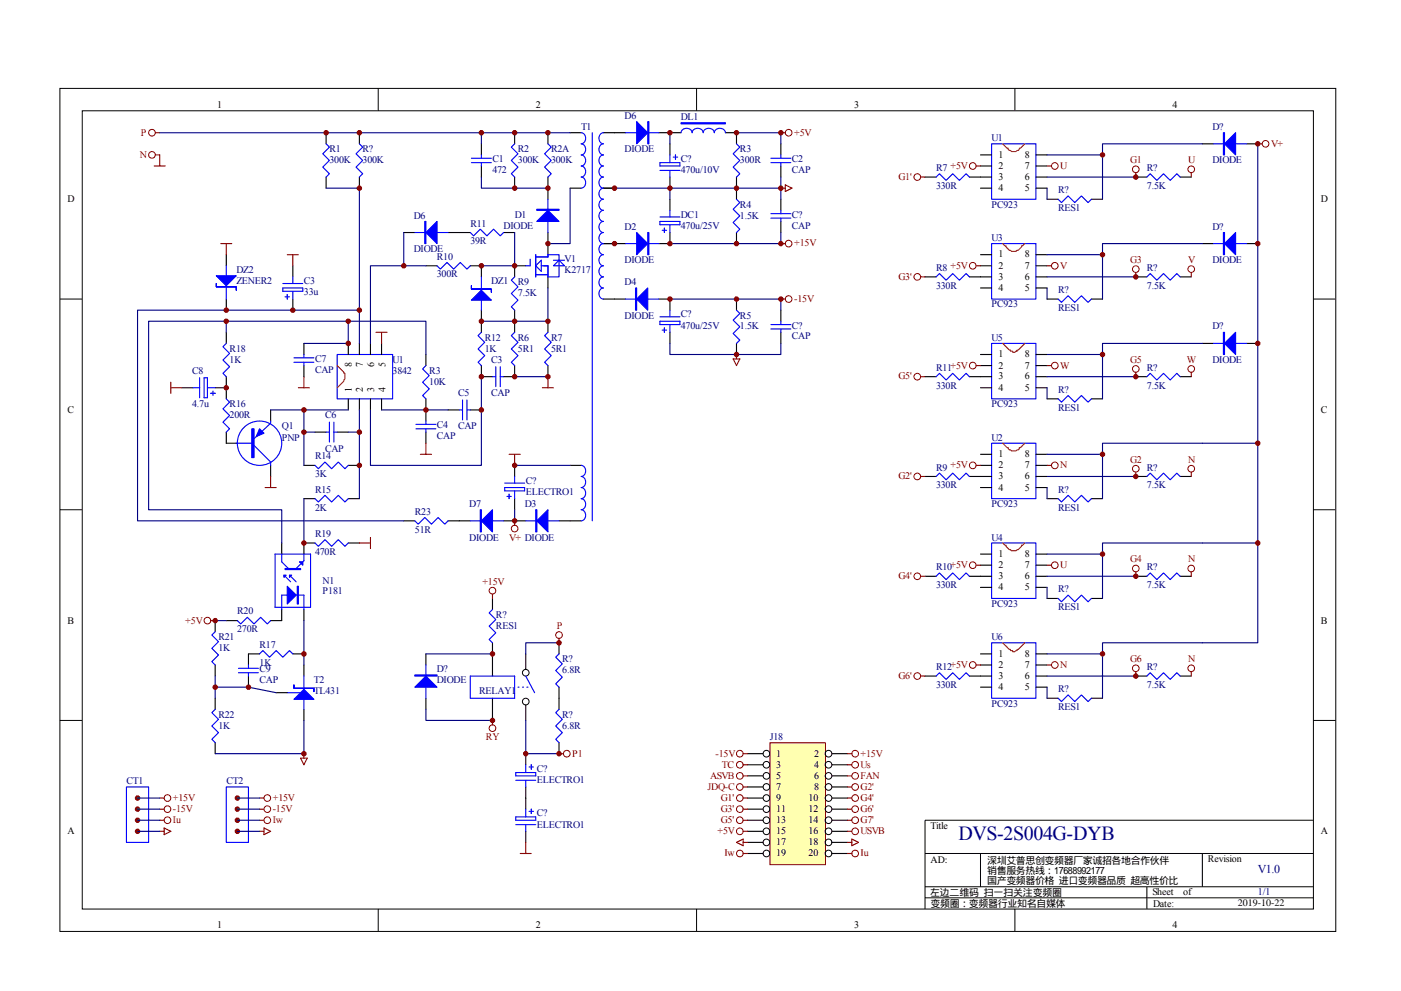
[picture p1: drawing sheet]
<svg xmlns="http://www.w3.org/2000/svg" width="297mm" height="210mm" viewBox="0 0 297 210" stroke-linecap="round" stroke-linejoin="round" font-family="sans-serif">
<g fill="none" stroke="#000" stroke-width=".21">
<path d="M12.7 18.7h270.5v178.6h-270.5zM80.2 18.7v4.7M147.7 18.7v4.7M215.2 18.7v4.7M17.4 23.5h261.1v169h-261.1zM12.7 63.3h4.7M278.4 63.3h4.7M12.7 108h4.7M278.4 108h4.7M12.7 152.6h4.7M278.4 152.6h4.7M278.4 173.7h-82.3v18.8"/>
<path d="M80.2 192.5v4.7M147.7 192.5v4.7M196.1 180.8h82.3M196.1 187.8h82.3M196.1 190.2h82.3M207.9 180.8v7M215.2 192.5v4.7M243.2 187.8v4.7M254.9 180.8v7"/>
</g>
<g fill="none" stroke="#000" stroke-width=".23">
<path d="M69.1 28.1v2.4M69.1 37.5v2.4M76.2 28.1v2.4M76.2 37.5v2.4M102.1 30.5v2.3M102.1 35.2v2.3M109.1 28.1v2.4M109.1 37.5v2.4M116.2 28.1v2.4M116.2 37.5v4.7M120.9 28.1h2.3M120.9 39.9h2.3"/>
<path d="M127.9 28.1h4.7M127.9 39.9h2.4M139.7 28.1h4.7M142 30.5v2.3M142 37.5v2.4M153.8 28.1h2.4v2.4M156.2 37.5v4.7M165.6 30.5v2.3M165.6 35.2v2.3M196.1 37.5h2.4M205.5 37.5h4.7M207.9 39.9h2.3"/>
<path d="M207.9 32.8h2.3M207.9 35.2h2.3M219.6 39.9h2.4M219.6 32.8h2.4M219.6 35.2h2.4M219.6 37.5h2.4M240.8 37.5h2.4M250.2 37.5h2.4M254.9 30.5h2.4M264.3 30.5h2.4M48 53.9v2.4M62.1 56.3v2.3"/>
<path d="M85.6 49.3h2.4M90.3 56.3h2.4M95 49.3h4.7M99.7 56.3h2.4v2.3M106.8 49.3h2.3M111.5 56.3h-2.4v2.3M116.2 49.3v4.6M116.2 58.6v2.4M127.9 51.6h4.7M142 49.3v2.3h-2.3M142 42.2v2.4M156.2 49.3v2.3"/>
<path d="M165.6 42.2v2.4M165.6 46.9v2.4M196.1 58.6h2.4M205.5 58.6h4.7M207.9 56.3h2.3M207.9 53.9h2.3M219.6 56.3h2.4M219.6 53.9h2.4M219.6 58.6h2.4M222 42.2h2.3M231.4 42.2h2.4M240.8 58.6h2.4"/>
<path d="M250.2 58.6h2.4M254.9 51.6h2.4M264.3 51.6h2.4M48 63.3v2.4M48 70.4v2.3M48 79.8v4.7M62.1 63.3v2.4M64.4 72.7v2.4M64.4 77.4v2.4M73.8 72.7v2.4M76.2 72.7v2.4M78.5 72.7v2.4"/>
<path d="M80.9 72.7v2.4M90.3 75.1v2.3M102.1 65.7v4.7M102.1 77.4v2.4h2.3M109.1 65.7v4.7M109.1 77.4v2.4h-2.3M116.2 68v2.4M116.2 77.4v2.4M127.9 63.3h4.7M139.7 63.3h2.3v2.4M142 70.4v2.3M156.2 63.3v2.4"/>
<path d="M156.2 72.7v2.4M165.6 65.7v2.3M165.6 70.4v2.3M196.1 79.8h2.4M205.5 79.8h4.7M207.9 61h2.3M207.9 75.1h2.3M207.9 77.4h2.3M219.6 79.8h2.4M219.6 61h2.4M219.6 75.1h2.4M219.6 77.4h2.4"/>
<path d="M222 63.3h2.3M231.4 63.3h2.4M240.8 79.8h2.4M250.2 79.8h2.4M254.9 72.7h2.4M264.3 72.7h2.4M38.6 82.1h2.3M45.6 82.1h2.4M48 91.5v2.4h2.3M57.4 86.8v2.4M57.4 98.6v2.3M64.4 98.6h2.4"/>
<path d="M66.8 91.5h2.3M71.5 91.5h2.3M73.8 98.6h2.4M73.8 84.5v2.3M76.2 84.5v2.3M78.5 84.5v2.3M80.9 84.5v2.3M90.3 84.5v4.7M90.3 91.5v2.4M95 86.8h2.4M99.7 86.8h2.4M109.1 98.6v2.3"/>
<path d="M120.9 98.6h2.3M207.9 98.6h2.3M207.9 82.1h2.3M207.9 96.2h2.3M219.6 98.6h2.4M219.6 82.1h2.4M219.6 96.2h2.4M222 84.5h2.3M231.4 84.5h2.4M59.7 115v2.4M64.4 105.6h2.4M66.8 115h-2.4v2.4"/>
<path d="M73.8 105.6h2.4M73.8 115h2.4M85.6 110.3h2.4M95 110.3h4.7M106.8 110.3h4.7M109.1 105.6v2.4M118.5 110.3h4.7M196.1 100.9h2.4M205.5 100.9h4.7M207.9 103.3h2.3M207.9 117.4h2.3M207.9 119.7h2.3"/>
<path d="M219.6 100.9h2.4M219.6 103.3h2.4M219.6 117.4h2.4M219.6 119.7h2.4M222 105.6h2.3M231.4 105.6h2.4M240.8 100.9h2.4M250.2 100.9h2.4M45.6 131.5v2.3M48 131.5h2.3M55 138.5h-2.3v2.4M59.7 129.1v2.4h-2.3"/>
<path d="M62.1 138.5h2.3M64.4 129.1v2.4M196.1 122.1h2.4M205.5 122.1h4.7M207.9 138.5h2.3M207.9 124.4h2.3M219.6 138.5h2.4M219.6 122.1h2.4M219.6 124.4h2.4M222 126.8h2.3M231.4 126.8h2.4M240.8 122.1h2.4"/>
<path d="M250.2 122.1h2.4M45.6 140.9v2.3M45.6 147.9v2.3M45.6 157.3v2.3M52.7 143.2v2.3M58.6 146.7h2.3M64.4 140.9v2.3M64.4 150.2v2.4M196.1 143.2h2.4M205.5 143.2h4.7M207.9 140.9h2.3M207.9 145.5h2.3"/>
<path d="M219.6 140.9h2.4M219.6 143.2h2.4M219.6 145.5h2.4M222 147.9h2.3M231.4 147.9h2.4M240.8 143.2h2.4M250.2 143.2h2.4"/>
</g>
<g fill="none" stroke="#00f" stroke-width=".23">
<path d="M69.1 30.5l.7 .7-1.4 1.4 1.4 1.4-1.4 1.4 1.4 1.4-.7 .7M76.2 30.5l.7 .7-1.4 1.4 1.4 1.4-1.4 1.4 1.4 1.4-.7 .7M99.9 33.5h4.3M99.9 34.5h4.3M102.1 32.8v.7M102.1 34.5v.7M109.1 30.5l-.7 .7 1.4 1.4-1.4 1.4 1.4 1.4-1.4 1.4 .7 .7M116.2 30.5l.7 .7-1.4 1.4 1.4 1.4-1.4 1.4 1.4 1.4-.7 .7M123.2 28.1a1.2 1.2 0 0 1 1 1.2 1.2 1.2 0 0 1-1 1.2 1.2 1.2 0 0 1 1 1.1 1.2 1.2 0 0 1-1 1.2 1.2 1.2 0 0 1 1 1.2 1.2 1.2 0 0 1-1 1.2 1.2 1.2 0 0 1 1 1.1 1.2 1.2 0 0 1-1 1.2 1.2 1.2 0 0 1 1 1.2 1.2 1.2 0 0 1-1 1.2M125.6 28.1v82.2M127.9 28.1a1.2 1.2 0 0 0-.9 1.2 1.2 1.2 0 0 0 .9 1.2 1.21 1.21 0 0 0-.9 1.1 1.21 1.21 0 0 0 .9 1.2 1.2 1.2 0 0 0-.9 1.2 1.2 1.2 0 0 0 .9 1.2 1.2 1.2 0 0 0-.9 1.1 1.2 1.2 0 0 0 .9 1.2 1.2 1.2 0 0 0-.9 1.2 1.2 1.2 0 0 0 .9 1.2 1.2 1.2 0 0 0-.9 1.1 1.2 1.2 0 0 0 .9 1.2 1.2 1.2 0 0 0-.9 1.2 1.2 1.2 0 0 0 .9 1.2 1.2 1.2 0 0 0-.9 1.1 1.2 1.2 0 0 0 .9 1.2 1.21 1.21 0 0 0-.9 1.2 1.21 1.21 0 0 0 .9 1.2 1.2 1.2 0 0 0-.9 1.1 1.2 1.2 0 0 0 .9 1.2 1.2 1.2 0 0 0-.9 1.2 1.2 1.2 0 0 0 .9 1.1 1.2 1.2 0 0 0-.9 1.2 1.2 1.2 0 0 0 .9 1.2 1.2 1.2 0 0 0-.9 1.2 1.2 1.2 0 0 0 .9 1.1 1.2 1.2 0 0 0-.9 1.2 1.2 1.2 0 0 0 .9 1.2 1.2 1.2 0 0 0-.9 1.2 1.2 1.2 0 0 0 .9 1.1M132.6 28.1h7.1"/>
<path d="M139.9 34.5h4.3v.7h-4.3zM139.9 36.1h4.3M142 32.8v1.7M142 36.1v1.4M142.7 33.3h1M143.2 32.8v.9M144.4 28.1a1.21 1.21 0 0 1 1.2-.9 1.21 1.21 0 0 1 1.1 .9 1.21 1.21 0 0 1 1.2-.9 1.21 1.21 0 0 1 1.2 .9 1.21 1.21 0 0 1 1.2-.9 1.21 1.21 0 0 1 1.2 .9 1.2 1.2 0 0 1 1.1-.9 1.2 1.2 0 0 1 1.2 .9M156.2 30.5l.7 .7-1.5 1.4 1.5 1.4-1.5 1.4 1.5 1.4-.7 .7M163.4 33.5h4.3M163.4 34.5h4.3M165.6 32.8v.7M165.6 34.5v.7"/>
<path d="M198.5 37.5l.7-.7 1.4 1.4 1.4-1.4 1.4 1.4 1.4-1.4 .7 .7M210.2 30.5h9.4v11.7h-9.4zM243.2 37.5l.7-.7 1.4 1.4 1.4-1.4 1.4 1.4 1.4-1.4 .7 .7M257.3 30.5h7M48 56.3v7M62.1 58.6v1.5M88 49.3h7M92.7 56.3l.7 .7 1.4-1.4 1.4 1.4 1.4-1.4 1.4 1.4 .7-.7M99.7 49.3l.7 .7 1.4-1.5 1.4 1.5 1.4-1.5 1.5 1.5 .7-.7M102.1 58.6v7.1M109.1 58.6l-.7 .7 1.4 1.5-1.4 1.4 1.4 1.4-1.4 1.4 .7 .7M112.4 54.9v1.4h-.9"/>
<path d="M113.6 54.4h2.6v-.5h2.3v4.7h-2.3v-2.3h-1.4M113.6 53.9v4.7M113.6 58.2h2.6M113.6 56.3l1.2-1.2v2.4zM116.2 42.2v7.1M117.3 55.1h2.4M118.5 55.1l1.2 1.2h-2.4zM132.6 51.6h7.1M139.9 46.9h4.3v.7h-4.3zM139.9 46h4.3M140.4 48.8h.9M140.9 48.3v1"/>
<path d="M142 44.6v1.4M142 47.6v1.7M156.2 42.2l.7 .7-1.5 1.4 1.5 1.4-1.5 1.4 1.5 1.4-.7 .8M163.4 45.3h4.3M163.4 46.2h4.3M165.6 44.6v.7M165.6 46.2v.7M198.5 58.6l.7-.7 1.4 1.4 1.4-1.4 1.4 1.4 1.4-1.4 .7 .7M210.2 51.6h9.4v11.7h-9.4zM224.3 42.2l.8 .7 1.4-1.4 1.4 1.4 1.4-1.4 1.4 1.4 .7-.7M243.2 58.6l.7-.7 1.4 1.4 1.4-1.4 1.4 1.4 1.4-1.4 .7 .7M257.3 51.6h7"/>
<path d="M48 72.7l-.7 .7 1.4 1.5-1.4 1.4 1.4 1.4-1.4 1.4 .7 .7M60 61h4.2v.7h-4.2zM60 60.1h4.2M60.4 62.9h1M60.9 62.4v.9M62.1 61.7v1.6M62.3 75.8h4.3M62.3 76.7h4.3M64.4 75.1v.7M64.4 76.7v.7M71.5 75.1h11.7v9.4h-11.7zM90.3 77.4l-.7 .7 1.4 1.4-1.4 1.5 1.4 1.4-1.4 1.4 .7 .7"/>
<path d="M102.1 70.4l-.7 .7 1.4 1.4-1.4 1.4 1.4 1.4-1.4 1.4 .7 .7M104.4 79.8h.7M105.1 77.7v4.2M106.1 79.8h.7M106.1 77.7v4.2M109.1 70.4l-.7 .7 1.4 1.4-1.4 1.4 1.4 1.4-1.4 1.4 .7 .7M116.2 70.4l-.7 .7 1.4 1.4-1.4 1.4 1.4 1.4-1.4 1.4 .7 .7M132.6 63.3h7.1M139.9 68h4.3v.7h-4.3zM139.9 67.1h4.3M140.4 69.9h.9M140.9 69.5v.9"/>
<path d="M142 65.7v1.4M142 68.7v1.7M156.2 65.7l.7 .7-1.5 1.4 1.5 1.4-1.5 1.4 1.5 1.4-.7 .7M163.4 68.7h4.3M163.4 69.7h4.3M165.6 68v.7M165.6 69.7v.7M198.5 79.8l.7-.7 1.4 1.4 1.4-1.4 1.4 1.4 1.4-1.4 .7 .7M210.2 72.7h9.4v11.8h-9.4zM224.3 63.3l.8 .7 1.4-1.4 1.4 1.4 1.4-1.4 1.4 1.4 .7-.7M243.2 79.8l.7-.7 1.4 1.4 1.4-1.4 1.4 1.4 1.4-1.4 .7 .7M257.3 72.7h7"/>
<path d="M40.9 82.1h1.4M42.3 80v4.2M43.3 80h.7v4.2h-.7zM44 82.1h1.6M44.7 83.3h.9M45.2 82.8v1M48 84.5l.7 .7-1.4 1.4 1.4 1.4-1.4 1.4 1.4 1.4-.7 .7M50.1 93.9h3.3M53.9 94.3l3.5 3.6v.7M57.4 89.2v.4l-3.5 3.3M66.8 98.6l.7 .7 1.4-1.4 1.4 1.4 1.4-1.4 1.4 1.4 .7-.7M69.1 91.5h.7"/>
<path d="M69.8 89.4v4.2M70.8 91.5h.7M70.8 89.4v4.2M88.2 89.9h4.2M88.2 90.8h4.2M90.3 89.2v.7M90.3 90.8v.7M97.4 86.8h.7M98.1 84.7v4.2M99 86.8h.7M99 84.7v4.2M123.2 98.6a1.2 1.2 0 0 1 1 1.1 1.2 1.2 0 0 1-1 1.2 1.2 1.2 0 0 1 1 1.2 1.2 1.2 0 0 1-1 1.2 1.2 1.2 0 0 1 1 1.1 1.2 1.2 0 0 1-1 1.2 1.2 1.2 0 0 1 1 1.2 1.2 1.2 0 0 1-1 1.2 1.2 1.2 0 0 1 1 1.1 1.2 1.2 0 0 1-1 1.2"/>
<path d="M210.2 93.9h9.4v11.7h-9.4zM224.3 84.5l.8 .7 1.4-1.4 1.4 1.4 1.4-1.4 1.4 1.4 .7-.7M58.3 117.4h7.5v11.2h-7.5zM59.7 117.4v1.6l1.4 1.4M64.4 117.4v1.4l-1.6 1.6M66.8 105.6l.7 .7 1.4-1.4 1.4 1.4 1.4-1.4 1.4 1.4 .7-.7M66.8 115l.7 .7 1.4-1.4 1.4 1.4 1.4-1.4 1.4 1.4 .7-.7M88 110.3l.7 .7 1.4-1.4 1.4 1.4 1.4-1.4 1.4 1.4 .7-.7M99.7 110.3h7.1M107 103.3h4.2v.7h-4.2zM107 102.3h4.2M107.5 105.1h.9"/>
<path d="M107.9 104.7v.9M109.1 100.9v1.4M109.1 104v1.6M111.5 110.3h7M198.5 100.9l.7-.7 1.4 1.4 1.4-1.4 1.4 1.4 1.4-1.4 .7 .7M210.2 115h9.4v11.8h-9.4zM224.3 105.6l.8 .7 1.4-1.4 1.4 1.4 1.4-1.4 1.4 1.4 .7-.7M243.2 100.9l.7-.7 1.4 1.4 1.4-1.4 1.4 1.4 1.4-1.4 .7 .7M45.6 133.8l-.7 .7 1.4 1.4-1.4 1.4 1.4 1.4-1.4 1.4 .7 .8M50.3 131.5l.7 .7 1.4-1.5 1.5 1.5 1.4-1.5 1.4 1.5 .7-.7M55 138.5l.7-.7 1.4 1.4 1.5-1.4 1.4 1.4 1.4-1.4 .7 .7M59.7 129.1v-3h4.7v3"/>
<path d="M60.2 121.8l1.4 1.4M61.4 121.8l1.4 1.4M198.5 122.1l.7-.7 1.4 1.4 1.4-1.4 1.4 1.4 1.4-1.4 .7 .7M210.2 136.2h9.4v11.7h-9.4zM224.3 126.8l.8 .7 1.4-1.4 1.4 1.4 1.4-1.4 1.4 1.4 .7-.7M243.2 122.1l.7-.7 1.4 1.4 1.4-1.4 1.4 1.4 1.4-1.4 .7 .7M45.6 150.2l-.7 .7 1.4 1.5-1.4 1.4 1.4 1.4-1.4 1.4 .7 .7M50.6 141.6h4.2M50.6 142.5h4.2M52.7 140.9v.7M52.7 142.5v.7M60.9 146.7h3.3"/>
<path d="M64.4 143.2v7M198.5 143.2l.7-.7 1.4 1.4 1.4-1.4 1.4 1.4 1.4-1.4 .7 .7M224.3 147.9l.8 .7 1.4-1.4 1.4 1.4 1.4-1.4 1.4 1.4 .7-.7M243.2 143.2l.7-.7 1.4 1.4 1.4-1.4 1.4 1.4 1.4-1.4 .7 .7"/>
<circle cx="55" cy="93.9" r="4.7"/>
</g>
<g fill="#00f" stroke="#00f" stroke-width=".23">
<path d="M113.8 46.9l2.4-2.3 2.3 2.3z"/>
<path d="M113.8 110.3l2.4-2.3v4.7z"/>
<path d="M102.1 110.3l2.3-2.3v4.7z"/>
<path d="M99.9 63.6l2.2-2.1 2.1 2.1z"/>
<path d="M55 90.8l1 1-1.7 .7z"/>
<path d="M60.9 124.2l1.9 1.9-1.9 1.8z"/>
<path d="M60.2 121.8h.5l-.5 .5z"/>
<path d="M61.4 121.8h.4l-.4 .5z"/>
<path d="M63.5 119h.7v.7z"/>
<path d="M45.9 58.4h4.2l-2.1 2.1z"/>
<path d="M64.4 146l2.2 2.1h-4.3z"/>
<path d="M135 25.8l2.3 2.3-2.3 2.4z"/>
<path d="M135 49.3l2.3 2.3-2.3 2.3z"/>
<path d="M135 63.3l2.3-2.3v4.7z"/>
<path d="M90.3 49.3l2.4-2.4v4.7z"/>
<path d="M259.6 30.5l2.4-2.4v4.7z"/>
<path d="M259.6 51.6l2.4-2.3v4.6z"/>
<path d="M259.6 72.7l2.4-2.3v4.7z"/>
<path d="M113.8 44.3h4.7v.3h-4.7z" fill-rule="evenodd"/>
<path d="M113.6 108h.2v4.7h-.2z" fill-rule="evenodd"/>
<path d="M101.8 108h.3v4.7h-.3z" fill-rule="evenodd"/>
<path d="M99.9 60.5v.7h4.3v.7v-.7h-4.3z" fill-rule="evenodd"/>
<path d="M53.4 90.8h.5v6.1h-.5z" fill-rule="evenodd"/>
<path d="M63 124.2h.3v3.7h-.3z" fill-rule="evenodd"/>
<path d="M60.4 120.4h3.3v.3h-3.3z" fill-rule="evenodd"/>
<path d="M45.9 60.1v.7h4.2v.7v-.7h-4.2z" fill-rule="evenodd"/>
<path d="M62.3 145.1v.7h4.3v.7v-.7h-4.3z" fill-rule="evenodd"/>
<path d="M137.3 25.8h.3v4.7h-.3z" fill-rule="evenodd"/>
<path d="M137.3 49.3h.3v4.6h-.3z" fill-rule="evenodd"/>
<path d="M134.7 61h.3v4.7h-.3z" fill-rule="evenodd"/>
<path d="M144.4 26h9.4v.2h-9.4z" fill-rule="evenodd"/>
<path d="M90.1 46.9h.2v4.7h-.2z" fill-rule="evenodd"/>
<path d="M259.4 28.1h.2v4.7h-.2z" fill-rule="evenodd"/>
<path d="M259.4 49.3h.2v4.6h-.2z" fill-rule="evenodd"/>
<path d="M259.4 70.4h.2v4.7h-.2z" fill-rule="evenodd"/>
</g>
<path d="M212.6 30.5l.9 .9h.3v.2a1.72 1.72 0 0 0 2.3 0v-.2h.2l1-.9M212.6 51.6l.5 .5h.2a1.74 1.74 0 0 0 1.6 1.1 1.74 1.74 0 0 0 1.7-1.1h.2l.5-.5M71.5 77.4l1.4 1.4v.3h.2a2.17 2.17 0 0 1-.7 2.1l-.9 .9M212.6 72.7l1.4 1.4h.2v.3h.5v.2h.5l.4-.2v-.3h.3l1.4-1.4M212.6 93.9l.9 .9h.3v.3a1.72 1.72 0 0 0 2.3 0v-.3h.2l1-.9M212.6 115l.5 .5h.2a1.74 1.74 0 0 0 1.6 1.2 1.74 1.74 0 0 0 1.7-1.2h.2l.5-.5M212.6 136.2l1.4 1.4h.2v.2h.5v.2h.5l.4-.2v-.2h.3l1.4-1.4" fill="none" stroke="#f00" stroke-width=".23"/>
<g fill="none" stroke="#800000" stroke-width=".21">
<circle cx="32.2" cy="32.8" r=".71"/>
<circle cx="32.2" cy="28.1" r=".71"/>
<circle cx="167.2" cy="28.1" r=".71"/>
<circle cx="194.5" cy="37.5" r=".71"/>
<circle cx="206.2" cy="35.2" r=".71"/>
<circle cx="223.6" cy="35.2" r=".71"/>
<circle cx="240.8" cy="35.9" r=".71"/>
<circle cx="252.6" cy="35.9" r=".71"/>
<circle cx="268.3" cy="30.5" r=".71"/>
<circle cx="167.2" cy="51.6" r=".71"/>
<circle cx="194.5" cy="58.6" r=".71"/>
<circle cx="206.2" cy="56.3" r=".71"/>
<circle cx="223.6" cy="56.3" r=".7"/>
<circle cx="240.8" cy="57" r=".7"/>
<circle cx="252.6" cy="57" r=".7"/>
<circle cx="167.2" cy="63.3" r=".71"/>
<circle cx="194.5" cy="79.8" r=".71"/>
<circle cx="206.2" cy="77.4" r=".71"/>
<circle cx="223.6" cy="77.4" r=".7"/>
<circle cx="240.8" cy="78.1" r=".7"/>
<circle cx="252.6" cy="78.1" r=".7"/>
<circle cx="206.2" cy="98.6" r=".71"/>
<circle cx="223.6" cy="98.6" r=".71"/>
<circle cx="240.8" cy="99.3" r=".71"/>
<circle cx="252.6" cy="99.3" r=".71"/>
<circle cx="109.1" cy="112" r=".71"/>
<circle cx="194.5" cy="100.9" r=".71"/>
<circle cx="206.2" cy="119.7" r=".71"/>
<circle cx="223.6" cy="119.7" r=".7"/>
<circle cx="44" cy="131.5" r=".71"/>
<circle cx="194.5" cy="122.1" r=".71"/>
<circle cx="240.8" cy="120.4" r=".7"/>
<circle cx="252.6" cy="120.4" r=".7"/>
<circle cx="194.5" cy="143.2" r=".71"/>
<circle cx="206.2" cy="140.8" r=".71"/>
<circle cx="223.6" cy="140.8" r=".71"/>
<circle cx="240.8" cy="141.6" r=".7"/>
<circle cx="252.6" cy="141.6" r=".7"/>
</g>
<g fill="none" stroke="#800000" stroke-width=".23">
<path d="M32.7 35.2h2.3M32.9 28.1h1M32.9 32.8h1v2.4M165.6 28.1h.9M165.6 39.9h.9M166.5 39.2l1.4 .7-1.4 .7zM195.2 37.5h.9M206.9 35.2h1M222 35.2h.9M240.8 36.6v.9M252.6 36.6v.9M266.7 30.5h.9"/>
<path d="M46.8 51.6h2.3M48 51.6v2.3M60.9 53.9h2.4M62.1 53.9v2.4M165.6 51.6h.9M195.2 58.6h.9M206.9 56.3h1M222 56.3h.9M240.8 57.7v.9M252.6 57.7v.9M64.4 79.8v2.3M79.7 70.4h2.4"/>
<path d="M80.9 70.4v2.3M116.2 79.8v2.3M155.4 76h1.5l-.7 1.4zM156.2 75.1v.9M165.6 63.3h.9M195.2 79.8h.9M206.9 77.4h1M222 77.4h.9M240.8 78.8v1M252.6 78.8v1M36.2 82.1h2.4M36.2 81v2.3"/>
<path d="M63.3 82.1h2.3M89.1 96.2h2.4M90.3 93.9v2.3M107.9 96.2h2.4M109.1 96.2v2.4M115 82.1h2.3M206.9 98.6h1M222 98.6h.9M240.8 100v.9M252.6 100v.9M56.2 103.3h2.4M57.4 100.9v2.4"/>
<path d="M76.2 115h2.3M78.5 113.8v2.4M109.1 110.3v1M195.2 100.9h.9M206.9 119.7h1M222 119.7h.9M44.7 131.5h.9M195.2 122.1h.9M240.8 121.1v1M252.6 121.1v1M64.4 159.6v1M195.2 143.2h.9"/>
<path d="M206.9 140.9h1M222 140.9h.9M240.8 142.3v.9M252.6 142.3v.9M63.7 160.6h1.4l-.7 1.4z"/>
</g>
<g fill="none" stroke="#000080" stroke-width=".23">
<path d="M33.9 28.1h87M69.1 39.9h7.1v25.8M102.1 37.5v2.4h14.1M102.1 28.1v2.4M120.9 39.9v11.7h-4.7M130.3 39.9h35.3M142 28.1v2.4M142 39.9v2.3M156.2 28.1h9.4v2.4M165.6 37.5v4.7M222 32.8h11.8v9.4M222 37.5h18.8"/>
<path d="M222 39.9v2.3M254.9 30.5h-21.1v2.3M266.7 30.5v105.7h-32.9v2.3M85.6 49.3v7h4.7M85.6 56.3h-7.1v16.4M109.1 49.3v7h-7M165.6 49.3v2.3h-23.6M222 53.9h11.8v9.4M222 58.6h18.8M254.9 51.6h-21.1v2.3M48 68h-16.5v40h28.2v7M64.4 72.7h9.4v-4.7h16.5v7.1"/>
<path d="M73.8 68h-25.8v2.4M76.2 72.7v-7h-47v44.6h56.4M102.1 79.8v18.8h-23.6v-11.8M109.1 79.8h7.1M116.2 61v7h-14.1M142 63.3h23.6v2.4M142 72.7v2.4h23.6v-2.4M222 75.1h11.8v9.4M222 79.8h18.8M222 61v2.3M254.9 72.7h-21.1v2.4M57.4 86.8h7"/>
<path d="M64.4 91.5h2.4M73.8 86.8h-9.4v11.8M73.8 91.5h2.4M76.2 86.8v18.8M80.9 86.8h14.1M109.1 98.6h11.8M222 96.2h11.8v9.4M222 82.1v2.4M266.7 93.9h-32.9v2.3M64.4 105.6v9.4M109.1 108v2.3M222 117.4h11.8v9.4"/>
<path d="M222 103.3v2.3M222 100.9h18.8M266.7 115h-32.9v2.4M45.6 131.5h2.4M64.4 131.5v9.4M222 138.5h11.8v9.4M222 124.4v2.4M222 122.1h18.8M45.6 143.2v4.7M45.6 145.5h7.1l5.9 1.2M64.4 152.6v7h-18.8M222 145.5v2.4"/>
<path d="M222 143.2h18.8"/>
</g>
<g fill="#800000" stroke="#800000" stroke-width=".21">
<circle cx="90.3" cy="86.8" r=".47"/>
<circle cx="102.1" cy="79.8" r=".47"/>
<circle cx="102.1" cy="86.8" r=".47"/>
<circle cx="109.1" cy="79.8" r=".47"/>
<circle cx="116.2" cy="79.8" r=".47"/>
<circle cx="116.2" cy="68" r=".47"/>
<circle cx="109.1" cy="68" r=".47"/>
<circle cx="102.1" cy="68" r=".47"/>
<circle cx="116.2" cy="28.1" r=".47"/>
<circle cx="109.1" cy="28.1" r=".47"/>
<circle cx="116.2" cy="51.6" r=".47"/>
<circle cx="116.2" cy="39.9" r=".47"/>
<circle cx="109.1" cy="39.9" r=".47"/>
<circle cx="102.1" cy="28.1" r=".47"/>
<circle cx="64.4" cy="91.5" r=".47"/>
<circle cx="76.2" cy="91.5" r=".47"/>
<circle cx="48" cy="82.1" r=".47"/>
<circle cx="73.8" cy="72.7" r=".47"/>
<circle cx="73.8" cy="68" r=".47"/>
<circle cx="64.4" cy="86.8" r=".47"/>
<circle cx="64.4" cy="115" r=".47"/>
<circle cx="76.2" cy="98.6" r=".47"/>
<circle cx="48" cy="68" r=".47"/>
<circle cx="76.2" cy="28.1" r=".47"/>
<circle cx="69.1" cy="28.1" r=".47"/>
<circle cx="76.2" cy="39.9" r=".47"/>
<circle cx="76.2" cy="65.7" r=".47"/>
<circle cx="62.1" cy="65.7" r=".47"/>
<circle cx="48" cy="65.7" r=".47"/>
<circle cx="109.1" cy="98.6" r=".47"/>
<circle cx="45.6" cy="131.5" r=".47"/>
<circle cx="64.4" cy="138.5" r=".47"/>
<circle cx="64.4" cy="159.6" r=".47"/>
<circle cx="45.6" cy="145.5" r=".47"/>
<circle cx="52.7" cy="145.5" r=".47"/>
<circle cx="130.3" cy="51.6" r=".47"/>
<circle cx="165.6" cy="63.3" r=".47"/>
<circle cx="142" cy="63.3" r=".47"/>
<circle cx="156.1" cy="63.3" r=".47"/>
<circle cx="156.1" cy="75.1" r=".47"/>
<circle cx="165.6" cy="51.6" r=".47"/>
<circle cx="142" cy="51.6" r=".47"/>
<circle cx="156.1" cy="51.6" r=".47"/>
<circle cx="165.6" cy="28.1" r=".47"/>
<circle cx="156.1" cy="28.1" r=".47"/>
<circle cx="142" cy="28.1" r=".47"/>
<circle cx="130.3" cy="39.9" r=".47"/>
<circle cx="142" cy="39.9" r=".47"/>
<circle cx="156.1" cy="39.9" r=".47"/>
<circle cx="165.6" cy="39.9" r=".47"/>
<circle cx="109.1" cy="110.3" r=".47"/>
<circle cx="102.1" cy="56.3" r=".47"/>
<circle cx="109.1" cy="56.3" r=".47"/>
<circle cx="85.6" cy="56.3" r=".47"/>
<circle cx="240.8" cy="37.5" r=".47"/>
<circle cx="233.8" cy="32.8" r=".47"/>
<circle cx="233.8" cy="53.9" r=".47"/>
<circle cx="233.8" cy="75.1" r=".47"/>
<circle cx="233.8" cy="96.2" r=".47"/>
<circle cx="233.8" cy="117.4" r=".47"/>
<circle cx="233.8" cy="138.5" r=".47"/>
<circle cx="266.7" cy="51.6" r=".47"/>
<circle cx="266.7" cy="72.7" r=".47"/>
<circle cx="266.7" cy="115" r=".47"/>
<circle cx="266.7" cy="93.9" r=".47"/>
<circle cx="266.7" cy="30.5" r=".47"/>
<circle cx="240.8" cy="79.8" r=".47"/>
<circle cx="240.8" cy="58.6" r=".47"/>
<circle cx="240.8" cy="100.9" r=".47"/>
<circle cx="240.8" cy="122.1" r=".47"/>
<circle cx="240.8" cy="143.2" r=".47"/>
</g>
<path d="M163.3 157.4h11.7v25.7h-11.7z" fill="#ffffb0"/>
<g fill="none" stroke="#800000" stroke-width=".21">
<path d="M163.2 157.3h11.8v25.8h-11.8z"/>
<circle cx="104.4" cy="125.1" r=".71"/>
<circle cx="118.5" cy="134.5" r=".7"/>
<circle cx="104.4" cy="154.2" r=".71"/>
<circle cx="120.2" cy="159.6" r=".71"/>
<circle cx="156.9" cy="159.6" r=".71"/>
<circle cx="181.3" cy="159.6" r=".71"/>
<circle cx="35.5" cy="173.7" r=".71"/>
<circle cx="35.5" cy="171.4" r=".71"/>
<circle cx="35.5" cy="169" r=".71"/>
<circle cx="56.7" cy="173.7" r=".71"/>
<circle cx="56.7" cy="171.4" r=".71"/>
<circle cx="56.7" cy="169" r=".71"/>
<circle cx="156.9" cy="173.7" r=".71"/>
<circle cx="156.9" cy="176.1" r=".71"/>
<circle cx="156.9" cy="162" r=".7"/>
<circle cx="156.9" cy="164.3" r=".7"/>
<circle cx="156.9" cy="171.4" r=".7"/>
<circle cx="156.9" cy="169" r=".7"/>
<circle cx="156.9" cy="166.7" r=".7"/>
<circle cx="181.3" cy="173.7" r=".71"/>
<circle cx="181.3" cy="176.1" r=".71"/>
<circle cx="181.3" cy="162" r=".71"/>
<circle cx="181.3" cy="164.3" r=".71"/>
<circle cx="181.3" cy="171.4" r=".71"/>
<circle cx="181.3" cy="169" r=".71"/>
<circle cx="181.3" cy="166.7" r=".71"/>
<circle cx="156.9" cy="180.8" r=".7"/>
<circle cx="181.3" cy="180.8" r=".71"/>
</g>
<g fill="none" stroke="#000" stroke-width=".21">
<circle cx="111.5" cy="148.6" r=".71"/>
<circle cx="111.5" cy="142.5" r=".7"/>
<circle cx="162.5" cy="159.6" r=".71"/>
<circle cx="175.7" cy="159.6" r=".71"/>
<circle cx="162.5" cy="173.7" r=".71"/>
<circle cx="162.5" cy="176.1" r=".71"/>
<circle cx="162.5" cy="162" r=".71"/>
<circle cx="162.5" cy="164.3" r=".71"/>
<circle cx="162.5" cy="171.4" r=".71"/>
<circle cx="162.5" cy="169" r=".71"/>
<circle cx="162.5" cy="178.4" r=".71"/>
<circle cx="162.5" cy="166.7" r=".71"/>
<circle cx="175.7" cy="173.7" r=".71"/>
<circle cx="175.7" cy="176.1" r=".71"/>
<circle cx="175.7" cy="162" r=".7"/>
<circle cx="175.7" cy="164.3" r=".7"/>
<circle cx="175.7" cy="171.4" r=".7"/>
<circle cx="175.7" cy="178.4" r=".7"/>
<circle cx="175.7" cy="169" r=".7"/>
<circle cx="175.7" cy="166.7" r=".7"/>
<circle cx="162.5" cy="180.8" r=".71"/>
<circle cx="175.7" cy="180.8" r=".7"/>
</g>
<g fill="none" stroke="#000" stroke-width=".23">
<path d="M90.3 138.5v2.4M104.4 126.8v2.3M104.4 136.2v7M111.5 138.5v3.3M118.5 136.2v2.3M90.3 147.9v2.3M104.4 147.9v4.7M111.5 149.3v3.3M111.5 159.6v2.4M118.5 145.5v4.7M118.5 157.3v2.3M158.5 159.6h3.3"/>
<path d="M176.4 159.6h3.3M111.5 166.7v4.7M111.5 176.1v2.3M158.5 162h3.3M158.5 164.3h3.3M158.5 166.7h3.3M158.5 169h3.3M158.5 171.4h3.3M158.5 173.7h3.3M158.5 176.1h3.3M158.5 178.4h3.3M176.4 162h3.3"/>
<path d="M176.4 164.3h3.3M176.4 166.7h3.3M176.4 169h3.3M176.4 171.4h3.3M176.4 173.7h3.3M176.4 176.1h3.3M176.4 178.4h3.3M158.5 180.8h3.3M176.4 180.8h3.3"/>
</g>
<g fill="none" stroke="#800000" stroke-width=".23">
<path d="M104.4 125.8v1M118.5 135.2v1M104.4 152.6v.9M118.5 159.6h1M157.6 159.6h.9M179.7 159.6h.9M33.9 169h.9M33.9 171.4h.9M33.9 173.7h.9M33.9 176.1h.9M34.8 175.4l1.4 .7-1.4 .7zM55 169h1"/>
<path d="M55 171.4h1M55 173.7h1M55 176.1h1M56 175.4l1.4 .7-1.4 .7zM111.5 178.4v2.4M156.2 178.4l1.4-.7v1.4zM157.6 162h.9M157.6 164.3h.9M157.6 166.7h.9M157.6 169h.9M157.6 171.4h.9M157.6 173.7h.9"/>
<path d="M157.6 176.1h.9M157.6 178.4h.9M179.7 162h.9M179.7 164.3h.9M179.7 166.7h.9M179.7 169h.9M179.7 171.4h.9M179.7 173.7h.9M179.7 176.1h.9M179.7 178.4h.9M180.6 177.7l1.4 .7-1.4 .7zM110.3 180.8h2.3"/>
<path d="M157.6 180.8h.9M179.7 180.8h.9"/>
</g>
<g fill="none" stroke="#00f" stroke-width=".23">
<path d="M104.4 129.1l-.7 .7 1.4 1.4-1.4 1.4 1.4 1.4-1.4 1.4 .7 .8M118.5 138.5l-.7 .7 1.4 1.4-1.4 1.4 1.4 1.4-1.4 1.4 .7 .7M90.3 140.9v7M99.7 143.2h9.4v4.7h-9.4zM109.8 145.5h.3M110.8 145.5h.2M111.5 143.2l1.8 3.5M111.7 145.5h.2M118.5 150.2l-.7 .7 1.4 1.5-1.4 1.4 1.4 1.4-1.4 1.4 .7 .7M26.8 166.7h4.7v11.7h-4.7zM48 166.7h4.7v11.7h-4.7zM109.4 163.6h4.2v.7h-4.2z"/>
<path d="M109.4 173h4.2v.7h-4.2zM109.4 165.3h4.2M109.4 174.7h4.2M111.5 162v1.6M111.5 165.3v1.4M111.5 171.4v1.6M111.5 174.7v1.4M112.2 162.5h.9M112.2 171.9h.9M112.6 162v.9M112.6 171.4v.9"/>
</g>
<path d="M90.3 138.5h14.1M118.5 136.2h-7v2.3M90.3 150.2v2.4h14.1M111.5 152.6v7h7M29.2 169h4.7M29.2 171.4h4.7M29.2 173.7h4.7M29.2 176.1h4.7M50.3 169h4.7M50.3 171.4h4.7M50.3 173.7h4.7M50.3 176.1h4.7" fill="none" stroke="#000080" stroke-width=".23"/>
<g fill="#00f" stroke="#00f" stroke-width=".23">
<path d="M88 145.5l2.3-2.3 2.4 2.3z"/>
<path d="M88 143h4.7v.2h-4.7z" fill-rule="evenodd"/>
</g>
<g fill="#800000" stroke="#800000" stroke-width=".21">
<circle cx="104.4" cy="138.5" r=".47"/>
<circle cx="104.4" cy="152.6" r=".47"/>
<circle cx="118.5" cy="159.6" r=".47"/>
<circle cx="118.5" cy="136.2" r=".47"/>
<circle cx="111.5" cy="159.6" r=".47"/>
<circle cx="29.2" cy="169" r=".47"/>
<circle cx="29.2" cy="171.4" r=".47"/>
<circle cx="29.2" cy="173.7" r=".47"/>
<circle cx="29.2" cy="176.1" r=".47"/>
<circle cx="50.3" cy="169" r=".47"/>
<circle cx="50.3" cy="171.4" r=".47"/>
<circle cx="50.3" cy="173.7" r=".47"/>
<circle cx="50.3" cy="176.1" r=".47"/>
</g>
<text font-size="4.2" fill="#000080" x="203.2" y="178">DVS-2S004G-DYB</text>
<text font-size="2.5" fill="#000080" x="266.7" y="184.8">V1.0</text>
<g font-size="2.1">
<text x="46.1" y="22.9">1</text>
<text x="113.6" y="22.9">2</text>
<text x="181.1" y="22.9">3</text>
<text x="248.6" y="22.9">4</text>
<text x="211.7" y="33.5">1</text>
<text x="211.7" y="35.7">2</text>
<text x="217.3" y="35.7">7</text>
<text x="217.3" y="33.5">8</text>
<text x="211.7" y="38.1">3</text>
<text x="211.7" y="40.5">4</text>
<text x="217.3" y="40.5">5</text>
<text x="217.3" y="38.1">6</text>
<text x="14.3" y="42.8">D</text>
<text x="280.1" y="42.8">D</text>
<text x="211.7" y="54.5">1</text>
<text x="211.7" y="56.9">2</text>
<text x="211.7" y="59.3">3</text>
<text x="217.3" y="59.3">6</text>
<text x="217.3" y="56.9">7</text>
<text x="217.3" y="54.5">8</text>
<text x="211.7" y="61.6">4</text>
<text x="217.3" y="61.6">5</text>
<text x="74.6" y="77.7" transform="rotate(-90 74.6 77.7)">8</text>
<text x="77" y="77.7" transform="rotate(-90 77 77.7)">7</text>
<text x="79.3" y="77.7" transform="rotate(-90 79.3 77.7)">6</text>
<text x="81.7" y="77.7" transform="rotate(-90 81.7 77.7)">5</text>
<text x="211.7" y="75.7">1</text>
<text x="217.3" y="75.7">8</text>
<text x="74.6" y="83.1" transform="rotate(-90 74.6 83.1)">1</text>
<text x="77" y="83.1" transform="rotate(-90 77 83.1)">2</text>
<text x="79.3" y="83.1" transform="rotate(-90 79.3 83.1)">3</text>
<text x="81.7" y="83.1" transform="rotate(-90 81.7 83.1)">4</text>
<text x="211.7" y="78.1">2</text>
<text x="211.7" y="80.4">3</text>
<text x="211.7" y="82.7">4</text>
<text x="217.3" y="82.7">5</text>
<text x="217.3" y="80.4">6</text>
<text x="217.3" y="78.1">7</text>
<text x="14.3" y="87.5">C</text>
<text x="280.1" y="87.5">C</text>
<text x="211.7" y="96.9">1</text>
<text x="211.7" y="99.2">2</text>
<text x="211.7" y="101.5">3</text>
<text x="217.3" y="101.5">6</text>
<text x="217.3" y="99.2">7</text>
<text x="217.3" y="96.9">8</text>
<text x="211.7" y="103.9">4</text>
<text x="217.3" y="103.9">5</text>
<text x="211.7" y="118">1</text>
<text x="217.3" y="118">8</text>
<text x="211.7" y="120.3">2</text>
<text x="211.7" y="122.7">3</text>
<text x="211.7" y="125">4</text>
<text x="217.3" y="125">5</text>
<text x="217.3" y="122.7">6</text>
<text x="217.3" y="120.3">7</text>
<text x="14.3" y="132.1">B</text>
<text x="280.1" y="132.1">B</text>
<text x="211.7" y="139.1">1</text>
<text x="211.7" y="141.5">2</text>
<text x="211.7" y="143.8">3</text>
<text x="217.3" y="143.8">6</text>
<text x="217.3" y="141.5">7</text>
<text x="217.3" y="139.1">8</text>
<text x="211.7" y="146.1">4</text>
<text x="217.3" y="146.1">5</text>
<text x="164.6" y="160.3">1</text>
<text x="172.6" y="160.3">2</text>
<text x="164.6" y="162.6">3</text>
<text x="164.6" y="164.9">5</text>
<text x="164.6" y="167.3">7</text>
<text x="172.6" y="162.6">4</text>
<text x="172.6" y="164.9">6</text>
<text x="172.6" y="167.3">8</text>
<text x="164.6" y="169.6">9</text>
<text x="164.6" y="172">11</text>
<text x="171.4" y="169.6">10</text>
<text x="171.4" y="172">12</text>
<text x="14.3" y="176.7">A</text>
<text x="164.6" y="174.3">13</text>
<text x="164.6" y="176.7">15</text>
<text x="164.6" y="179">17</text>
<text x="171.4" y="174.3">14</text>
<text x="171.4" y="176.7">16</text>
<text x="171.4" y="179">18</text>
<text x="197.3" y="175.5">Title</text>
<text x="280.1" y="176.7">A</text>
<text x="164.6" y="181.4">19</text>
<text x="171.4" y="181.4">20</text>
<text x="197.3" y="182.8">AD:</text>
<text x="209.3" y="182.9">深圳艾普思创变频器厂家诚招各地合作伙伴</text>
<text x="209.3" y="185">销售服务热线：17688992177</text>
<text x="256.1" y="182.6">Revision</text>
<text x="197.2" y="189.7">左边二维码 扫一扫关注变频圈</text>
<text x="209.3" y="187.1">国产变频器价格 进口变频器品质 超高性价比</text>
<text x="244.3" y="189.6">Sheet</text>
<text x="250.9" y="189.6">of</text>
<text x="262.5" y="192">2019-10-22</text>
<text x="46.1" y="196.6">1</text>
<text x="113.6" y="196.6">2</text>
<text x="181.1" y="196.6">3</text>
<text x="197.3" y="192.1">变频圈：变频器行业知名自媒体</text>
<text x="244.5" y="192.1">Date:</text>
<text x="248.6" y="196.6">4</text>
</g>
<g font-size="2.1" fill="#800000">
<text x="29.9" y="28.7">P</text>
<text x="168.4" y="28.7">+5V</text>
<text x="29.6" y="33.5">N</text>
<text x="224.8" y="35.7">U</text>
<text x="239.6" y="34.6">G1</text>
<text x="251.9" y="34.6">U</text>
<text x="269.5" y="31.1">V+</text>
<text x="190.5" y="38.1">G1'</text>
<text x="168.4" y="52.2">+15V</text>
<text x="190.5" y="59.3">G3'</text>
<text x="224.8" y="56.9">V</text>
<text x="239.6" y="55.7">G3</text>
<text x="251.9" y="55.7">V</text>
<text x="168.4" y="63.9">-15V</text>
<text x="239.6" y="76.9">G5</text>
<text x="251.6" y="76.9">W</text>
<text x="190.5" y="80.4">G5'</text>
<text x="224.8" y="78.1">W</text>
<text x="190.5" y="101.5">G2'</text>
<text x="224.8" y="99.2">N</text>
<text x="239.6" y="98">G2</text>
<text x="251.9" y="98">N</text>
<text x="107.9" y="114.5">V+ DIODE</text>
<text x="239.6" y="119.1">G4</text>
<text x="251.9" y="119.1">N</text>
<text x="102.3" y="123.9">+15V</text>
<text x="190.5" y="122.7">G4'</text>
<text x="224.8" y="120.3">U</text>
<text x="39.3" y="132.1">+5V</text>
<text x="118" y="133.2">P</text>
<text x="190.5" y="143.8">G6'</text>
<text x="224.8" y="141.5">N</text>
<text x="239.6" y="140.3">G6</text>
<text x="251.9" y="140.3">N</text>
<text x="103" y="156.7">RY</text>
<text x="121.3" y="160.3">P1</text>
<text x="151.7" y="160.3">-15V</text>
<text x="182.5" y="160.3">+15V</text>
<text x="150" y="167.3">JDQ-C</text>
<text x="150.5" y="164.9">ASVB</text>
<text x="153.1" y="162.6">TC</text>
<text x="182.5" y="162.6">Us</text>
<text x="182.5" y="164.9">FAN</text>
<text x="182.5" y="167.3">G2'</text>
<text x="36.7" y="169.6">+15V</text>
<text x="36.7" y="172">-15V</text>
<text x="57.8" y="169.6">+15V</text>
<text x="57.8" y="172">-15V</text>
<text x="152.8" y="169.6">G1'</text>
<text x="152.8" y="172">G3'</text>
<text x="182.5" y="169.6">G4'</text>
<text x="182.5" y="172">G6'</text>
<text x="36.7" y="174.3">Iu</text>
<text x="57.8" y="174.3">Iw</text>
<text x="152.1" y="176.7">+5V</text>
<text x="152.8" y="174.3">G5'</text>
<text x="182.5" y="174.3">G7'</text>
<text x="182.5" y="176.7">USVB</text>
<text x="153.6" y="181.4">Iw</text>
<text x="182.5" y="181.4">Iu</text>
</g>
<g font-size="2.1" fill="#000080">
<text x="123.2" y="27.5">T1</text>
<text x="132.4" y="25.2">D6</text>
<text x="144.4" y="25.4">DL1</text>
<text x="210.2" y="29.9">U1</text>
<text x="257" y="27.5">D?</text>
<text x="69.8" y="32.3">R1</text>
<text x="69.8" y="34.6">300K</text>
<text x="76.9" y="32.3">R?</text>
<text x="76.9" y="34.6">300K</text>
<text x="104.4" y="34.4">C1</text>
<text x="109.8" y="32.3">R2</text>
<text x="109.8" y="34.6">300K</text>
<text x="116.8" y="32.3">R2A</text>
<text x="116.8" y="34.6">300K</text>
<text x="132.4" y="32.3">DIODE</text>
<text x="144.4" y="34.4">C?</text>
<text x="156.9" y="32.3">R3</text>
<text x="156.9" y="34.6">300R</text>
<text x="167.9" y="34.4">C2</text>
<text x="257" y="34.6">DIODE</text>
<text x="104.4" y="36.7">472</text>
<text x="144.4" y="36.7">470u/10V</text>
<text x="167.9" y="36.7">CAP</text>
<text x="198.5" y="36.3">R7 +5V</text>
<text x="198.5" y="40">330R</text>
<text x="224.4" y="40.9">R?</text>
<text x="243.2" y="36.3">R?</text>
<text x="243.2" y="40">7.5K</text>
<text x="87.7" y="46.3">D6</text>
<text x="109.1" y="46.1">D1</text>
<text x="144.4" y="46.1">DC1</text>
<text x="156.9" y="44">R4</text>
<text x="156.9" y="46.3">1.5K</text>
<text x="167.9" y="46.1">C?</text>
<text x="210.2" y="44">PC923</text>
<text x="224.4" y="44.7">RES1</text>
<text x="87.7" y="53.4">DIODE</text>
<text x="99.7" y="48">R11</text>
<text x="99.7" y="51.7">39R</text>
<text x="106.8" y="48.4">DIODE</text>
<text x="132.4" y="48.7">D2</text>
<text x="144.4" y="48.4">470u/25V</text>
<text x="167.9" y="48.4">CAP</text>
<text x="210.2" y="51.1">U3</text>
<text x="257" y="48.7">D?</text>
<text x="50.1" y="57.8">DZ2</text>
<text x="92.6" y="55">R10</text>
<text x="92.6" y="58.8">300R</text>
<text x="119.7" y="55.5">V1</text>
<text x="119.7" y="57.8">K2717</text>
<text x="132.4" y="55.7">DIODE</text>
<text x="198.5" y="57.3">R8 +5V</text>
<text x="243.2" y="57.3">R?</text>
<text x="257" y="55.7">DIODE</text>
<text x="50.1" y="60.2">ZENER2</text>
<text x="64.4" y="60.2">C3</text>
<text x="64.4" y="62.5">33u</text>
<text x="104.1" y="60.2">DZ1</text>
<text x="109.8" y="60.5">R9</text>
<text x="109.8" y="62.8">7.5K</text>
<text x="132.4" y="60.5">D4</text>
<text x="198.5" y="61.1">330R</text>
<text x="210.2" y="65.1">PC923</text>
<text x="224.4" y="62.1">R?</text>
<text x="224.4" y="65.8">RES1</text>
<text x="243.2" y="61.1">7.5K</text>
<text x="132.4" y="67.5">DIODE</text>
<text x="144.4" y="67.2">C?</text>
<text x="144.4" y="69.6">470u/25V</text>
<text x="156.9" y="67.5">R5</text>
<text x="156.9" y="69.8">1.5K</text>
<text x="167.9" y="69.6">C?</text>
<text x="167.9" y="71.9">CAP</text>
<text x="257" y="69.8">D?</text>
<text x="48.7" y="74.5">R18</text>
<text x="48.7" y="76.9">1K</text>
<text x="66.8" y="76.6">C7</text>
<text x="83.2" y="76.9">U1</text>
<text x="102.8" y="72.2">R12</text>
<text x="102.8" y="74.5">1K</text>
<text x="104.1" y="76.9">C3</text>
<text x="109.8" y="72.2">R6</text>
<text x="109.8" y="74.5">5R1</text>
<text x="116.8" y="72.2">R7</text>
<text x="116.8" y="74.5">5R1</text>
<text x="210.2" y="72.2">U5</text>
<text x="257" y="76.9">DIODE</text>
<text x="40.7" y="79.2">C8</text>
<text x="66.8" y="79">CAP</text>
<text x="83.2" y="79.2">3842</text>
<text x="91" y="79.2">R3</text>
<text x="91" y="81.5">10K</text>
<text x="97.1" y="83.9">C5</text>
<text x="104.1" y="83.9">CAP</text>
<text x="198.5" y="78.5">R11+5V</text>
<text x="198.5" y="82.3">330R</text>
<text x="224.4" y="83.2">R?</text>
<text x="243.2" y="78.5">R?</text>
<text x="243.2" y="82.3">7.5K</text>
<text x="40.7" y="86.3">4.7u</text>
<text x="48.7" y="86.3">R16</text>
<text x="48.7" y="88.6">200R</text>
<text x="68.9" y="88.6">C6</text>
<text x="210.2" y="86.3">PC923</text>
<text x="224.4" y="87">RES1</text>
<text x="59.8" y="90.9">Q1</text>
<text x="59.8" y="93.3">PNP</text>
<text x="68.9" y="95.7">CAP</text>
<text x="92.6" y="90.7">C4</text>
<text x="92.6" y="93.1">CAP</text>
<text x="97.1" y="90.9">CAP</text>
<text x="210.2" y="93.3">U2</text>
<text x="66.8" y="97.3">R14</text>
<text x="66.8" y="101">3K</text>
<text x="198.5" y="99.7">R9 +5V</text>
<text x="243.2" y="99.7">R?</text>
<text x="66.8" y="104.3">R15</text>
<text x="99.5" y="107.4">D7</text>
<text x="111.3" y="107.4">D3</text>
<text x="111.5" y="102.5">C?</text>
<text x="111.5" y="104.8">ELECTRO1</text>
<text x="198.5" y="103.4">330R</text>
<text x="210.2" y="107.4">PC923</text>
<text x="224.4" y="104.3">R?</text>
<text x="243.2" y="103.4">7.5K</text>
<text x="66.8" y="108.1">2K</text>
<text x="66.8" y="113.7">R19</text>
<text x="88" y="109.1">R23</text>
<text x="88" y="112.8">51R</text>
<text x="224.4" y="108.1">RES1</text>
<text x="66.8" y="117.5">470R</text>
<text x="99.5" y="114.5">DIODE</text>
<text x="210.2" y="114.5">U4</text>
<text x="68.4" y="123.6">N1</text>
<text x="68.4" y="125.9">P181</text>
<text x="198.5" y="120.7">R10+5V</text>
<text x="198.5" y="124.6">330R</text>
<text x="224.4" y="125.5">R?</text>
<text x="243.2" y="120.7">R?</text>
<text x="243.2" y="124.6">7.5K</text>
<text x="50.3" y="130.1">R20</text>
<text x="105.2" y="130.9">R?</text>
<text x="210.2" y="128.5">PC923</text>
<text x="224.4" y="129.2">RES1</text>
<text x="46.3" y="135.6">R21</text>
<text x="46.3" y="137.9">1K</text>
<text x="50.3" y="134">270R</text>
<text x="55" y="137.3">R17</text>
<text x="105.2" y="133.2">RES1</text>
<text x="210.2" y="135.6">U6</text>
<text x="55" y="142.4">C9</text>
<text x="55" y="141">1K</text>
<text x="92.6" y="142.4">D?</text>
<text x="119.2" y="140.3">R?</text>
<text x="119.2" y="142.6">6.8R</text>
<text x="198.5" y="141.9">R12+5V</text>
<text x="243.2" y="141.9">R?</text>
<text x="55" y="144.7">CAP</text>
<text x="66.5" y="144.7">T2</text>
<text x="66.5" y="147.1">TL431</text>
<text x="92.6" y="144.7">DIODE</text>
<text x="101.6" y="147.1">RELAY1</text>
<text x="198.5" y="145.7">330R</text>
<text x="210.2" y="149.7">PC923</text>
<text x="224.4" y="146.7">R?</text>
<text x="243.2" y="145.7">7.5K</text>
<text x="46.3" y="152">R22</text>
<text x="46.3" y="154.4">1K</text>
<text x="119.2" y="152">R?</text>
<text x="119.2" y="154.4">6.8R</text>
<text x="224.4" y="150.4">RES1</text>
<text x="163.2" y="156.7">J18</text>
<text x="26.8" y="166.1">CT1</text>
<text x="48" y="166.1">CT2</text>
<text x="113.8" y="163.5">C?</text>
<text x="113.8" y="165.9">ELECTRO1</text>
<text x="113.8" y="172.9">C?</text>
<text x="113.8" y="175.3">ELECTRO1</text>
<text x="266.7" y="189.6">1/1</text>
</g>
</svg>
